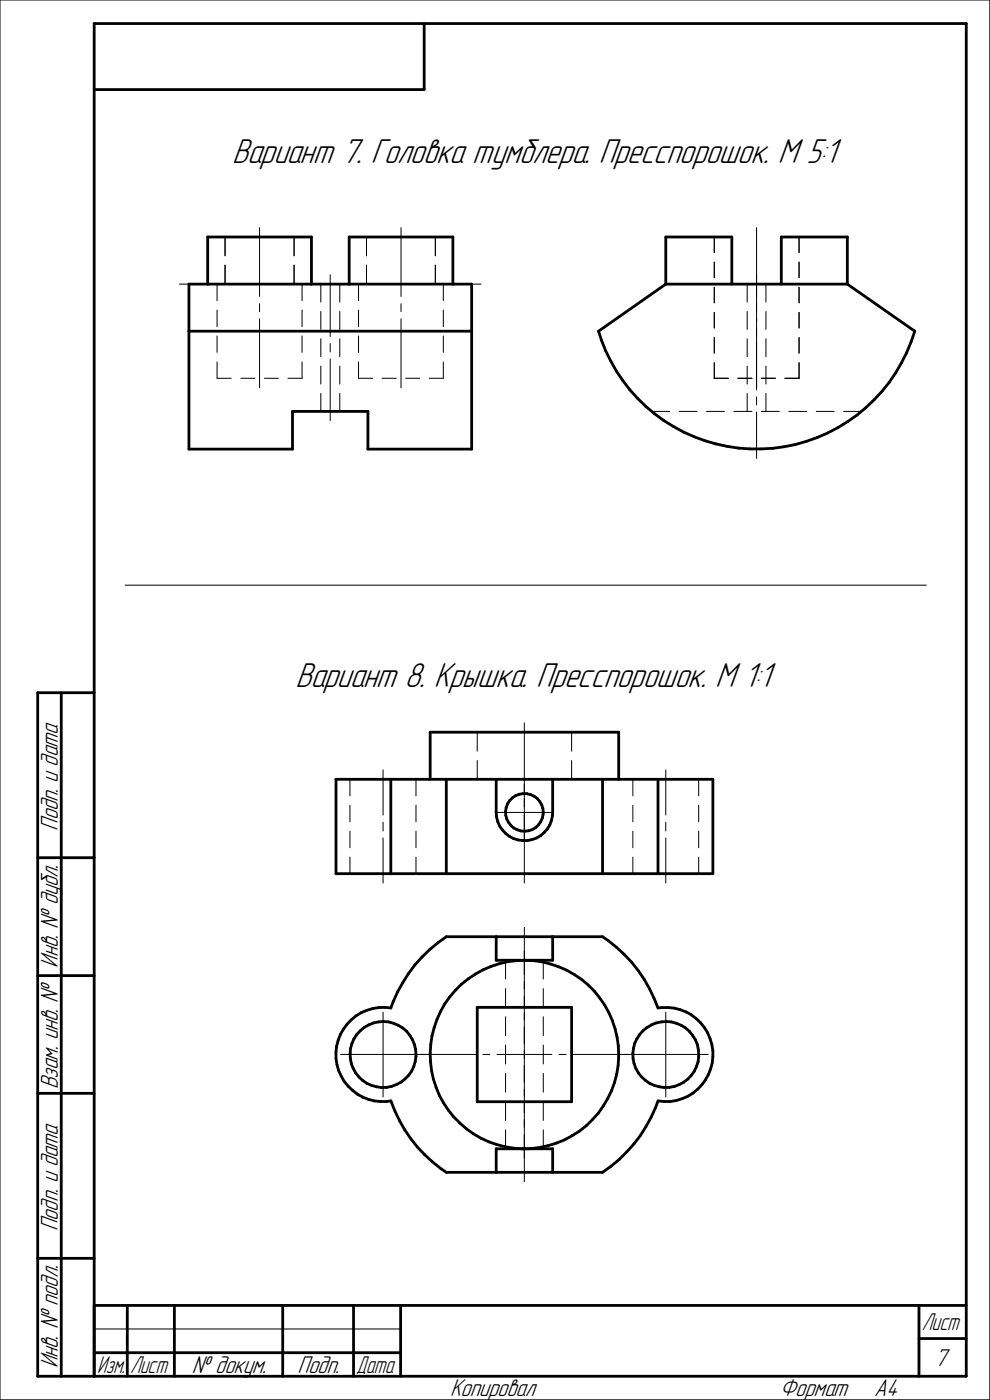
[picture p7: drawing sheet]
<svg xmlns="http://www.w3.org/2000/svg" width="210mm" height="297mm" viewBox="0 0 210 297" stroke-linecap="round" stroke-linejoin="round" font-family="sans-serif">
<g fill="none" stroke="#000" stroke-width=".59">
<path d="M20 5v287zM20 5h185zM20 19h70zM90 5v14zM205 5v287zM44.1 50.3h22zM44.1 50.3v10zM66.1 50.3v10zM74.1 50.3v10zM74.1 50.3h22zM96.1 50.3v10zM141.3 50.3h14z"/>
<path d="M141.3 50.3v10zM155.3 50.3v10zM165.8 50.3h14zM165.8 50.3v10zM179.8 50.3v10zM40.1 70.3v25zM40.1 70.3h60zM40.1 60.3v10zM40.1 60.3h4zM44.1 60.3h22zM66.1 60.3h8zM74.1 60.3h22z"/>
<path d="M96.1 60.3h4zM100.1 60.3v10zM100.1 70.3v25zM127 70.3l.6 1.9zM127 70.3l14.3-10zM127.6 72.2l.9 2.3zM128.5 74.5l1.1 2.2zM129.6 76.7l1.2 2.1zM130.8 78.8l1.4 2zM141.3 60.3h38.5zM179.8 60.3l14.3 10zM190 79.1l-1.3 2z"/>
<path d="M191.3 77l-1.3 2.1zM192.4 74.8l-1.1 2.2zM193.3 72.6l-.9 2.2zM194.1 70.3l-.8 2.3zM40.1 95.3h22zM62.1 87.3v8zM62.1 87.3h16zM78.1 95.3h22zM78.1 87.3v8zM132.2 80.8l1.4 1.9zM133.6 82.7l1.7 1.8zM135.3 84.5l1.7 1.7z"/>
<path d="M137 86.2l1.9 1.6zM138.9 87.8l1.9 1.4zM140.8 89.2l2.1 1.3zM142.9 90.5l2.2 1.2zM145.1 91.7l2.2 1zM147.3 92.7l2.3 .8zM149.6 93.5l2.3 .7zM151.9 94.2l2.4 .5zM154.3 94.7l2.4 .4zM156.7 95.1l2.4 .1zM159.1 95.2h2.4zM161.5 95.2l2.5-.1z"/>
<path d="M164 95.1l2.4-.3zM166.4 94.8l2.4-.5zM168.8 94.3l2.3-.7zM171.1 93.6l2.3-.8zM173.4 92.8l2.2-.9zM175.6 91.9l2.2-1.2zM177.8 90.7l2.1-1.2zM179.9 89.5l2-1.4zM181.9 88.1l1.8-1.6zM183.7 86.5l1.8-1.7zM187.2 83l-1.7 1.8zM188.7 81.1l-1.5 1.9z"/>
<path d="M8 147v145zM8 147h12zM13 147v145zM91.3 155.4h40zM91.3 155.4v10zM131.3 155.4v10zM71.3 165.4v20zM71.3 165.4h11.6zM82.9 165.4v20zM82.9 165.4h11.8zM94.7 165.4h10.6zM94.7 165.4v20z"/>
<path d="M105.3 165.4v7zM105.3 165.4h6zM105.3 172.4l.1 1zM105.4 173.4l.2 1zM105.6 174.4l.4 .9zM106 175.3l.6 .8zM106.6 176.1l.7 .7zM107.3 176.8l.8 .7zM107.3 172.2v.8zM107.3 173l.2 .8zM107.4 171.3l-.1 .9zM107.5 173.8l.4 .7z"/>
<path d="M107.7 170.6l-.3 .7zM107.9 174.5l.5 .7zM108.1 177.5l.9 .4zM108.1 169.9l-.4 .7zM108.4 175.2l.6 .5zM108.7 169.3l.7-.5zM108.7 169.3l-.6 .6zM109 177.9l.9 .3zM109 175.7l.8 .4zM109.4 168.8l.8-.3zM109.8 176.1l.7 .2zM109.9 178.2l1 .2z"/>
<path d="M110.2 168.5l.8-.1zM110.5 176.3l.9 .1zM110.9 178.4h1zM111 168.4h.8zM111.3 165.4h6zM111.4 176.4l.8-.1zM111.8 168.4l.8 .2zM111.9 178.4l1-.3zM112.2 176.3l.7-.3zM112.6 168.6l.7 .4zM112.9 178.1l1-.3zM112.9 176l.8-.4z"/>
<path d="M113.3 169l.7 .4zM113.7 175.6l.6-.6zM113.9 177.8l.8-.5zM114 169.4l.5 .7zM114.5 170.1l.4 .7zM114.7 177.3l.8-.7zM114.7 174.4l-.4 .6zM114.9 170.8l.3 .7zM115.1 173.6l-.4 .8zM115.2 171.5l.1 .9zM115.2 172.8l-.1 .8zM115.3 172.4l-.1 .4z"/>
<path d="M116.2 175.9l-.7 .7zM116.7 175l-.5 .9zM117 174.1l-.3 .9zM117.2 173.1l-.2 1zM117.3 165.4h10.5zM117.3 172.4l-.1 .7zM117.3 165.4v7zM127.8 165.4v20zM127.8 165.4h11.8zM139.6 165.4h11.7zM139.6 165.4v20zM151.3 165.4v20z"/>
<path d="M8 182h12zM71.3 185.4h11.6zM82.9 185.4h11.8zM94.7 185.4h33.1zM94.7 198.8h10.6zM105.3 198.8h12zM105.3 198.8v5zM117.3 198.8h10.5zM117.3 198.8v5zM127.8 185.4h11.8zM127.8 198.8l1.3 .8zM129.1 199.6l1.7 1.4z"/>
<path d="M139.6 185.4h11.7zM8 207h12zM72.2 219.5l-.4 1.2zM72.9 218.4l-.7 1.1zM73.6 217.3l-.7 1.1zM74.5 216.4l1-.8zM74.5 216.4l-.9 .9zM75.5 215.6l1.1-.7zM75.7 219.5l-.6 .9zM76.5 218.7l.8-.7zM76.5 218.7l-.8 .8zM76.6 214.9l1.2-.5z"/>
<path d="M77.3 218l.9-.5zM77.8 214.4l1.3-.4zM78.2 217.5l1-.5zM79.1 214l1.2-.2zM79.2 217l1.1-.2zM80.3 216.8l1.1-.1zM80.3 213.8l1.4-.1zM81.4 216.7l1.1 .1zM81.7 213.7l1.2 .2zM82.5 216.8l1 .3zM83.4 212.5l-.5 1.4zM83.5 217.1l1 .5z"/>
<path d="M84.4 210.4l-1 2.1zM84.5 217.6l.9 .5zM85.4 218.1l.9 .7zM85.5 208.5l-1.1 1.9zM86.3 218.8l.7 .9zM86.7 206.6l-1.2 1.9zM87 219.7l.5 .9zM88 204.8l-1.3 1.8zM89.5 203.1l1.6-1.6zM89.5 203.1l-1.5 1.7zM91.1 201.5l1.8-1.4zM91.7 219.8l-.3 1.9z"/>
<path d="M92.1 218.1l-.4 1.7zM92.7 216.3l-.6 1.8zM92.9 200.1l1.8-1.3zM93.5 214.6l-.8 1.7zM94.4 213l-.9 1.6zM95.4 211.5l-1 1.5zM96.6 210.1l-1.2 1.4zM97.9 208.8l1.5-1.1zM97.9 208.8l-1.3 1.3zM99.4 207.7l1.5-1zM100.9 206.7l1.6-.9zM101.3 213.7v20.1z"/>
<path d="M101.3 213.7h20zM102.5 205.8l1.7-.7zM104.2 205.1l1.8-.6zM105.3 203.8h6zM106 204.5l1.7-.5zM107.7 204l1.9-.2zM109.6 203.8h1.8zM111.3 203.8h6zM111.4 203.8h1.8zM113.2 203.8l1.9 .3zM115.1 204.1l1.7 .5zM116.8 204.6l1.8 .5z"/>
<path d="M118.6 205.1l1.7 .8zM120.3 205.9l1.6 .9zM121.3 213.7v20.1zM121.9 206.8l1.5 1zM123.4 207.8l1.4 1.2zM124.8 209l1.3 1.3zM126.1 210.3l1.2 1.5zM127.3 211.8l1 1.5zM128.3 213.3l.9 1.6zM129.2 214.9l.7 1.6zM129.9 216.5l.6 1.8zM130.5 218.3l.4 1.8z"/>
<path d="M130.8 201l1.7 1.5zM132.5 202.5l1.5 1.7zM134 204.2l1.4 1.8zM135.4 206l1.3 1.8zM135.7 219.5l-.6 .9zM136.4 218.7l.9-.7zM136.4 218.7l-.7 .8zM136.7 207.8l1.1 2zM137.3 218l.9-.5zM137.8 209.8l1 2zM138.2 217.5l1-.5zM138.8 211.8l.8 2.1z"/>
<path d="M139.2 217l1.1-.2zM139.6 213.9l.9-.1zM140.3 216.8l1.1-.1zM140.5 213.8h1.3zM141.4 216.7l1.1 .1zM141.8 213.8l1.3 .1zM142.5 216.8l1 .3zM143.1 213.9l1.3 .3zM143.5 217.1l1 .5zM144.4 214.2l1.2 .5zM144.5 217.6l1 .5zM145.5 218.1l.8 .7z"/>
<path d="M145.6 214.7l1.1 .6zM146.3 218.8l.6 .9zM146.7 215.3l1 .9zM146.9 219.7l.6 .9zM147.7 216.2l1 .8zM148.7 217l.8 1.1zM149.5 218.1l.7 1.1zM150.2 219.2l.5 1.2zM8 232h12zM71.3 223.3v1.3zM71.3 224.6l.2 1.3zM71.4 222l-.1 1.3z"/>
<path d="M71.5 225.9l.3 1.2zM71.8 220.7l-.4 1.3zM71.8 227.1l.6 1.2zM72.4 228.3l.6 1.1zM73 229.4l.9 1.1zM73.9 230.5l.9 .9zM74.3 223.5v1.1zM74.3 224.6l.2 1.1zM74.4 222.5l-.1 1zM74.5 225.7l.4 1zM74.7 221.4l-.3 1.1zM74.8 231.4l1 .8z"/>
<path d="M74.9 226.7l.6 1zM75.1 220.4l-.4 1zM75.5 227.7l.7 .8zM75.8 232.2l1.2 .6zM76.2 228.5l.7 .7zM76.9 229.2l1 .7zM77 232.8l1.1 .5zM77.9 229.9l.9 .4zM78.1 233.3l1.3 .3zM78.8 230.3l1.1 .3zM79.4 233.6l1.3 .1zM79.9 230.6l1 .2z"/>
<path d="M80.7 233.7h1.3zM80.9 230.8l1.1-.1zM82 233.7l.9-.1zM82 230.7l1.1-.2zM82.9 233.6l.9 2.1zM83.1 230.5l1-.4zM83.8 235.7l1 2zM84.1 230.1l1-.5zM84.8 237.7l1.1 2zM85.1 229.6l.8-.7zM85.9 239.7l1.2 1.9zM85.9 228.9l.8-.7z"/>
<path d="M87.3 227.3l-.6 .9zM87.5 220.6l.4 1zM87.8 226.3l-.5 1zM87.9 221.6l.3 1.1zM88.1 225.3l-.3 1zM88.2 222.7l.1 1zM88.3 224.2l-.2 1.1zM88.3 223.7v.5zM91.3 223.5l.1 1.8zM91.4 225.3l.2 1.9zM91.4 221.7l-.1 1.8zM91.6 227.2l.3 1.7z"/>
<path d="M91.9 228.9l.6 1.8zM92.5 230.7l.7 1.7zM93.2 232.4l.9 1.6zM94.1 234l1 1.5zM95.1 235.5l1.2 1.5zM96.3 237l1.3 1.3zM97.6 238.3l1.4 1.2zM99 239.5l1.5 1.1zM101.3 233.8h20zM123 240l1.4-1.2zM124.4 238.8l1.3-1.3zM127 236.2l-1.3 1.3z"/>
<path d="M128 234.7l-1 1.5zM128.9 233.1l-.9 1.6zM129.8 231.4l-.9 1.7zM130.4 229.7l-.6 1.7zM130.9 227.9l-.5 1.8zM130.9 220.1l.3 1.8zM131.1 226.1l-.2 1.8zM131.2 221.9l.1 1.8zM131.3 224.3l-.2 1.8zM131.3 223.7v.6zM134.3 223.5v1.1zM134.3 224.6l.2 1.1z"/>
<path d="M134.4 222.5l-.1 1zM134.5 225.7l.4 1zM134.7 221.4l-.3 1.1zM134.9 226.7l.6 1zM135.1 220.4l-.4 1zM135.5 227.7l.6 .8zM136.1 228.5l.8 .7zM136.9 229.2l.9 .7zM137.1 239l-1.2 1.9zM137.8 229.9l1 .4zM138.2 237l-1.1 2zM138.8 230.3l1.1 .3z"/>
<path d="M139.1 235l-.9 2zM139.6 233.6l1.3 .1zM139.6 233.6l-.5 1.4zM139.9 230.6l1.1 .2zM140.9 233.7h1.3zM141 230.8l1-.1zM142 230.7l1.1-.2zM142.2 233.7l1.3-.2zM143.1 230.5l1-.4zM143.5 233.5l1.2-.4zM144.1 230.1l1-.5zM144.7 233.1l1.2-.5z"/>
<path d="M145.1 229.6l.9-.7zM145.9 232.6l1.1-.7zM146.7 228.2l-.7 .7zM147 231.9l1-.8zM147.3 227.3l-.6 .9zM147.5 220.6l.5 1zM147.8 226.3l-.5 1zM148 221.6l.2 1.1zM148.1 225.3l-.3 1zM148.2 222.7l.1 1zM148.3 224.2l-.2 1.1zM148.3 223.7v.5z"/>
<path d="M148.9 230.2l-.9 .9zM149.7 229.1l-.8 1.1zM150.3 228l-.6 1.1zM150.7 220.4l.3 1.2zM150.8 226.8l-.5 1.2zM151 221.6l.3 1.3zM151.1 225.5l-.3 1.3zM151.3 224.2l-.2 1.3zM151.3 222.9v1.3zM87.1 241.6l1.4 1.7zM88.5 243.3l1.6 1.7zM90.1 245l1.6 1.5z"/>
<path d="M91.7 246.5l1.8 1.4zM93.5 247.9l1.2 .9zM94.7 248.8h10.6zM100.5 240.6l1.6 .9zM102.1 241.5l1.6 .8zM103.7 242.3l1.8 .6zM105.3 243.8h6zM105.3 248.8h12zM105.3 243.8v5zM105.5 242.9l1.7 .4zM107.2 243.3l1.9 .3zM109.1 243.6l1.8 .2z"/>
<path d="M110.9 243.8l1.8-.1zM111.3 243.8h6zM112.7 243.7l1.9-.2zM114.6 243.5l1.7-.4zM116.3 243.1l1.8-.6zM117.3 248.8h10.5zM117.3 243.8v5zM118.1 242.5l1.7-.6zM119.8 241.9l1.6-.9zM121.4 241l1.6-1zM127.8 248.8l1.9-1.4zM129.7 247.4l1.7-1.4z"/>
<path d="M131.4 246l1.6-1.6zM134.5 242.7l-1.5 1.7zM135.9 240.9l-1.4 1.8zM8 267h12zM20 277h185zM20 277v15zM27 277v15zM37 277v15zM60 277v15zM75 277v15zM85 277v15zM195 277v15z"/>
<path d="M8 292h12zM20 292h185zM20 287h7zM27 287h10zM37 287h23zM60 287h15zM75 287h10zM195 284h10z"/>
</g>
<g fill="none" stroke="#000" stroke-width=".21">
<path d="M0 0v297zM0 0h210zM210 0v297zM44.1 50.3h3.7zM47.8 56.3v4zM47.8 50.3v4zM47.8 50.3h2.6zM52.4 50.3h2.7zM55.1 50.3h2.6zM55.1 48.3v14.6zM59.7 50.3h2.7zM62.4 50.3h3.7z"/>
<path d="M62.4 56.3v4zM62.4 50.3v4zM70.1 58.3v13.1zM74.1 50.3h3.7zM77.8 56.3v4zM77.8 50.3v4zM77.8 50.3h2.6zM82.4 50.3h2.7zM85.1 50.3h2.6zM85.1 48.3v14.6zM89.7 50.3h2.7zM92.4 50.3h3.7z"/>
<path d="M92.4 56.3v4zM92.4 50.3v4zM151.6 55.6v3.3zM151.6 50.3v3.3zM151.6 50.3h3.7zM155.3 56.3v4zM155.3 50.3v4zM160.5 48.3v14.6zM160.5 58.3v9.9zM165.8 50.3h3.3zM165.8 50.3h3.7zM165.8 56.3v4z"/>
<path d="M165.8 50.3v4zM169.5 55.6v3.3zM169.5 50.3v3.3zM171.1 50.3h3.4zM176.4 50.3h3.4zM38.1 60.3h12.5zM40.1 70.3h3.6zM44.1 60.3h4zM44.1 60.3h3.7zM45.7 70.3h3.7zM46.1 60.3h1.7zM46.1 76.8v3.5z"/>
<path d="M46.1 71.3v3.5zM46.1 65.8v3.5zM46.1 60.3v3.5zM50.1 60.3h4zM51.4 70.3h3.6zM52.1 60.3h1.6zM55.1 67.6v14.7zM55.1 64.4v1.7zM55.2 60.3h12.6zM56.1 60.3h4zM57 70.3h3.6zM62.1 60.3h4z"/>
<path d="M62.4 60.3h3.7zM62.4 60.3h1.7zM62.6 70.3h3.7zM64.1 76.8v3.5zM64.1 71.3v3.5zM64.1 65.8v3.5zM64.1 60.3v3.5zM68.1 77.7v3.8zM68.1 71.9v3.8zM68.1 66.1v3.8zM68.1 60.3v3.8zM68.2 70.3h3.7z"/>
<path d="M69.3 60.3h1.6zM70.1 76.2v13.1zM70.1 72.9v1.8zM72.1 77.7v3.8zM72.1 71.9v3.8zM72.1 66.1v3.8zM72.1 60.3v3.8zM72.4 60.3h12.5zM73.9 70.3h3.6zM74.1 60.3h4zM74.1 60.3h3.7zM76.1 60.3h1.7z"/>
<path d="M76.1 76.8v3.5zM76.1 71.3v3.5zM76.1 65.8v3.5zM76.1 60.3v3.5zM79.5 70.3h3.7zM80.1 60.3h4zM85.1 67.6v14.7zM85.1 64.4v1.7zM85.2 70.3h3.6zM86.1 60.3h4zM86.4 60.3h1.7zM89.5 60.3h12.6z"/>
<path d="M90.8 70.3h3.6zM92.1 60.3h4zM92.4 60.3h3.7zM92.4 60.3h1.7zM94.1 76.8v3.5zM94.1 71.3v3.5zM94.1 65.8v3.5zM94.1 60.3v3.5zM96.4 70.3h3.7zM141.3 60.3h3.3zM146.6 60.3h3.3zM151.6 77v3.3z"/>
<path d="M151.6 71.6v3.3zM151.6 66.3v3.3zM151.6 61v3.3zM151.9 60.3h3.4zM155.3 60.3h4.3zM158.5 77.7v3.8zM158.5 71.9v3.8zM158.5 66.1v3.8zM158.5 60.3v3.8zM160.5 67.6v14.7zM160.5 64.4v1.7zM160.5 69.6v1.7z"/>
<path d="M160.5 72.9v9.8zM161.5 60.3h4.3zM162.5 77.7v3.8zM162.5 71.9v3.8zM162.5 66.1v3.8zM162.5 60.3v3.8zM165.8 60.3h3.3zM169.5 77v3.3zM169.5 71.6v3.3zM169.5 66.3v3.3zM169.5 61v3.3zM171.1 60.3h3.4z"/>
<path d="M176.4 60.3h3.4zM46.1 80.3h3zM51.1 80.3h3zM56.1 80.3h3zM61.1 80.3h3zM68.1 83.5v3.8zM72.1 83.5v3.8zM76.1 80.3h3zM81.1 80.3h3zM86.1 80.3h3zM91.1 80.3h3zM138.3 87.3h3.8z"/>
<path d="M144.1 87.3h3.8zM149.9 87.3h3.8zM151.6 80.3h3zM155.7 87.3h3.9zM156.5 80.3h3.1zM158.5 83.5v3.8zM160.5 84.2v1.7zM160.5 87.4v9.9zM161.5 80.3h3zM161.5 87.3h3.9zM162.5 83.5v3.8zM166.5 80.3h3z"/>
<path d="M167.3 87.3h3.9zM173.2 87.3h3.8zM179 87.3h3.8zM26.5 124.2h170.1zM101.3 155.4v4zM111.3 153.4v14.6zM121.3 155.4v4zM74.3 176.4v3.5zM74.3 170.9v3.5zM74.3 165.4v3.5zM81.3 177.8v9.6zM81.3 174.5v1.8z"/>
<path d="M81.3 163.4v9.5zM82.9 176.4v3.5zM82.9 170.9v3.5zM82.9 165.4v3.5zM88.3 176.4v3.5zM88.3 170.9v3.5zM88.3 165.4v3.5zM91.3 165.4h3.5zM94.7 176.4v3.5zM94.7 170.9v3.5zM94.7 165.4v3.5zM96.8 165.4h3.5z"/>
<path d="M101.3 165.4h3.5zM101.3 161.4v4zM102.3 165.4h3.5zM105.3 165.4v2.5zM105.3 169.9v2.5zM105.3 172.4v.7zM105.3 172.4h6zM105.3 173.1l.2 1zM105.5 174.1l.4 .9zM105.9 175l.2 .4zM106.8 165.4h3.5zM107.4 176.9l.4 .4z"/>
<path d="M107.8 165.4h3.5zM107.8 177.3l.9 .5zM108.7 177.8l.9 .3zM109.6 178.1l.7 .2zM111.3 165.4h3.5zM111.3 172.7v14.7zM111.3 169.5v1.7zM111.3 172.4h6zM111.3 172.4v6zM111.3 166.4v6zM112.3 178.3l.3-.1zM112.3 165.4h3.5z"/>
<path d="M112.6 178.2l1-.3zM113.6 177.9l.9-.4zM114.5 177.5l.6-.5zM116.5 175.3l-.1 .1zM116.8 165.4h3.5zM116.9 174.4l-.4 .9zM117.2 173.4l-.3 1zM117.3 169.9v2.5zM117.3 165.4v2.5zM117.3 172.4l-.1 1zM117.8 165.4h3.5zM121.3 161.4v4z"/>
<path d="M122.3 165.4h3.5zM127.8 165.4h3.5zM127.8 176.4v3.5zM127.8 170.9v3.5zM127.8 165.4v3.5zM134.3 176.4v3.5zM134.3 170.9v3.5zM134.3 165.4v3.5zM139.6 176.4v3.5zM139.6 170.9v3.5zM139.6 165.4v3.5zM141.3 177.8v9.6z"/>
<path d="M141.3 174.5v1.8zM141.3 163.4v9.5zM148.3 176.4v3.5zM148.3 170.9v3.5zM148.3 165.4v3.5zM74.3 181.9v3.5zM82.9 181.9v3.5zM88.3 181.9v3.5zM94.7 181.9v3.5zM105.3 198.8v5zM111.3 196.8v10zM127.8 181.9v3.5z"/>
<path d="M134.3 181.9v3.5zM139.6 181.9v3.5zM148.3 181.9v3.5zM81.3 214.8v8.9zM107.3 203.8v3.9zM107.3 209.8v3.9zM107.3 215.7v4.1zM111.3 208.3v1.6zM111.3 211.4v10zM111.3 201.8v11.6zM111.3 214.9v1.5zM111.3 217.9v5.8z"/>
<path d="M115.3 203.8v3.9zM115.3 209.8v3.9zM115.3 215.7v4.1zM141.3 214.8v8.9zM72.3 223.7h9zM81.3 223.7h9zM81.3 223.7v9zM89.3 223.7h11.6zM102.4 223.7h1.5zM105.5 223.7h5.8zM107.3 221.7v4.1zM107.3 227.8v3.9z"/>
<path d="M107.3 233.8v3.9zM107.3 239.7v4.1zM111.3 222.9v1.7zM111.3 226.1v10zM111.3 237.6v1.6zM111.3 223.7h5.8zM111.3 234.1v11.6zM111.3 231.1v1.5zM111.3 223.7v5.9zM115.3 221.7v4.1zM115.3 227.8v3.9zM115.3 233.8v3.9z"/>
<path d="M115.3 239.7v4.1zM118.6 223.7h1.5zM121.6 223.7h11.7zM132.3 223.7h9zM141.3 223.7h9zM141.3 223.7v9zM105.3 243.8v5zM111.3 240.7v10zM0 297h210zM20 282h65z"/>
</g>
<g fill="#fff" stroke="#fff" stroke-width=".21">
<path d="M49.3 29h129.6zM49.3 29h129.6zM49.3 29h129.6zM49.3 29.1h129.6zM49.3 29.1h129.6zM49.3 29.2h129.6zM49.3 29.2h129.6zM49.3 29.3h129.6zM49.3 29.3h129.6zM49.3 29.3h129.6zM49.3 29.4h129.6zM49.3 29.4h129.6zM49.3 29.5h129.6zM49.3 29.5h129.6zM49.3 29.5h129.6zM49.3 29.6h129.6zM49.3 29.6h129.6zM49.3 29.7h129.6zM49.3 29.7h129.6zM49.3 29.8h129.6zM49.3 29.8h129.6zM49.3 29.8h129.6zM49.3 29.9h129.6zM49.3 29.9h129.6zM49.3 30h129.6zM49.3 30h129.6zM49.3 30.1h129.6zM49.3 30.1h129.6zM49.3 30.1h129.6zM49.3 30.2h129.6zM49.3 30.2h129.6zM49.3 30.3h129.6zM49.3 30.3h129.6zM49.3 30.4h129.6zM49.3 30.4h129.6zM49.3 30.4h129.6zM49.3 30.5h129.6zM49.3 30.5h129.6zM49.3 30.6h129.6zM49.3 30.6h129.6zM49.3 30.6h129.6zM49.3 30.7h129.6zM49.3 30.7h129.6zM49.3 30.8h129.6zM49.3 30.8h129.6zM49.3 30.9h129.6zM49.3 30.9h129.6zM49.3 30.9h129.6zM49.3 31h129.6zM49.3 31h129.6zM49.3 31.1h129.6zM49.3 31.1h129.6zM49.3 31.2h129.6zM49.3 31.2h129.6zM49.3 31.2h129.6zM49.3 31.3h129.6zM49.3 31.3h129.6zM49.3 31.4h129.6zM49.3 31.4h129.6zM49.3 31.5h129.6zM49.3 31.5h129.6zM49.3 31.5h129.6zM49.3 31.6h129.6zM49.3 31.6h129.6zM49.3 31.7h129.6zM49.3 31.7h129.6zM49.3 31.7h129.6zM49.3 31.8h129.6zM49.3 31.8h129.6zM49.3 31.9h129.6zM49.3 31.9h129.6zM49.3 32h129.6zM49.3 32h129.6zM49.3 32h129.6zM49.3 32.1h129.6zM49.3 32.1h129.6zM49.3 32.2h129.6zM49.3 32.2h129.6zM49.3 32.3h129.6zM49.3 32.3h129.6zM49.3 32.3h129.6zM49.3 32.4h129.6zM49.3 32.4h129.6zM49.3 32.5h129.6zM49.3 32.5h129.6zM49.3 32.6h129.6zM49.3 32.6h129.6zM49.3 32.6h129.6zM49.3 32.7h129.6zM49.3 32.7h129.6zM49.3 32.8h129.6zM49.3 32.8h129.6zM49.3 32.9h129.6zM49.3 32.9h129.6zM49.3 32.9h129.6zM49.3 33h129.6zM49.3 33h129.6zM49.3 33.1h129.6zM49.3 33.1h129.6zM49.3 33.1h129.6zM49.3 33.2h129.6zM49.3 33.2h129.6zM49.3 33.3h129.6zM49.3 33.3h129.6zM49.3 33.4h129.6zM49.3 33.4h129.6zM49.3 33.4h129.6zM49.3 33.5h129.6zM49.3 33.5h129.6zM49.3 33.6h129.6zM49.3 33.6h129.6zM49.3 33.7h129.6zM49.3 33.7h129.6zM49.3 33.7h129.6zM49.3 33.8h129.6zM49.3 33.8h129.6zM49.3 33.9h129.6zM49.3 33.9h129.6zM49.3 34h129.6zM49.3 34h129.6zM49.3 34h129.6zM49.3 34.1h129.6zM49.3 34.1h129.6zM49.3 34.2h129.6zM49.3 34.2h129.6zM49.3 34.2h129.6zM49.3 34.3h129.6zM49.3 34.3h129.6zM49.3 34.4h129.6zM49.3 34.4h129.6zM49.3 34.5h129.6zM49.3 34.5h129.6zM49.3 34.5h129.6zM49.3 34.6h129.6zM49.3 34.6h129.6zM49.3 34.7h129.6zM49.3 34.7h129.6zM49.3 34.8h129.6zM49.3 34.8h129.6zM49.3 34.8h129.6zM49.3 34.9h129.6zM49.3 34.9h129.6zM49.3 35h129.6zM49.3 35h129.6zM49.3 35.1h129.6zM49.3 35.1h129.6zM49.3 35.1h129.6zM49.3 35.2h129.6zM49.3 35.2h129.6zM49.3 35.3h129.6zM49.3 35.3h129.6zM49.3 35.3h129.6zM49.3 35.4h129.6zM49.3 35.4h129.6zM49.3 35.5h129.6zM49.3 35.5h129.6zM49.3 35.6h129.6zM49.3 35.6h129.6zM49.3 35.6h129.6zM49.3 35.7h129.6zM49.3 35.7h129.6zM49.3 35.8h129.6zM49.3 35.8h129.6zM49.3 35.9h129.6zM49.3 35.9h129.6zM49.3 35.9h129.6zM49.3 36h129.6zM49.3 36h129.6zM49.3 36.1h129.6z"/>
<path d="M62.7 140.2h102.2zM62.7 140.2h102.2zM62.7 140.3h102.2zM62.7 140.3h102.2zM62.7 140.3h102.2zM62.7 140.4h102.2zM62.7 140.4h102.2zM62.7 140.5h102.2zM62.7 140.5h102.2zM62.7 140.5h102.2zM62.7 140.6h102.2zM62.7 140.6h102.2zM62.7 140.7h102.2zM62.7 140.7h102.2zM62.7 140.8h102.2zM62.7 140.8h102.2zM62.7 140.8h102.2zM62.7 140.9h102.2zM62.7 140.9h102.2zM62.7 141h102.2zM62.7 141h102.2zM62.7 141.1h102.2zM62.7 141.1h102.2zM62.7 141.1h102.2zM62.7 141.2h102.2zM62.7 141.2h102.2zM62.7 141.3h102.2zM62.7 141.3h102.2zM62.7 141.4h102.2zM62.7 141.4h102.2zM62.7 141.4h102.2zM62.7 141.5h102.2zM62.7 141.5h102.2zM62.7 141.6h102.2zM62.7 141.6h102.2zM62.7 141.6h102.2zM62.7 141.7h102.2zM62.7 141.7h102.2zM62.7 141.8h102.2zM62.7 141.8h102.2zM62.7 141.9h102.2zM62.7 141.9h102.2zM62.7 141.9h102.2zM62.7 142h102.2zM62.7 142h102.2zM62.7 142.1h102.2zM62.7 142.1h102.2zM62.7 142.2h102.2zM62.7 142.2h102.2zM62.7 142.2h102.2zM62.7 142.3h102.2zM62.7 142.3h102.2zM62.7 142.4h102.2zM62.7 142.4h102.2zM62.7 142.5h102.2zM62.7 142.5h102.2zM62.7 142.5h102.2zM62.7 142.6h102.2zM62.7 142.6h102.2zM62.7 142.7h102.2zM62.7 142.7h102.2zM62.7 142.7h102.2zM62.7 142.8h102.2zM62.7 142.8h102.2zM62.7 142.9h102.2zM62.7 142.9h102.2zM62.7 143h102.2zM62.7 143h102.2zM62.7 143h102.2zM62.7 143.1h102.2zM62.7 143.1h102.2zM62.7 143.2h102.2zM62.7 143.2h102.2zM62.7 143.3h102.2zM62.7 143.3h102.2zM62.7 143.3h102.2zM62.7 143.4h102.2zM62.7 143.4h102.2zM62.7 143.5h102.2zM62.7 143.5h102.2zM62.7 143.6h102.2zM62.7 143.6h102.2zM62.7 143.6h102.2zM62.7 143.7h102.2zM62.7 143.7h102.2zM62.7 143.8h102.2zM62.7 143.8h102.2zM62.7 143.8h102.2zM62.7 143.9h102.2zM62.7 143.9h102.2zM62.7 144h102.2zM62.7 144h102.2zM62.7 144.1h102.2zM62.7 144.1h102.2zM62.7 144.1h102.2zM62.7 144.2h102.2zM62.7 144.2h102.2zM62.7 144.3h102.2zM62.7 144.3h102.2zM62.7 144.4h102.2zM62.7 144.4h102.2zM62.7 144.4h102.2zM62.7 144.5h102.2zM62.7 144.5h102.2zM62.7 144.6h102.2zM62.7 144.6h102.2zM62.7 144.7h102.2zM62.7 144.7h102.2zM62.7 144.7h102.2zM62.7 144.8h102.2zM62.7 144.8h102.2zM62.7 144.9h102.2zM62.7 144.9h102.2zM62.7 144.9h102.2zM62.7 145h102.2zM62.7 145h102.2zM62.7 145.1h102.2zM62.7 145.1h102.2zM62.7 145.2h102.2zM62.7 145.2h102.2zM62.7 145.2h102.2zM62.7 145.3h102.2zM62.7 145.3h102.2zM62.7 145.4h102.2zM62.7 145.4h102.2zM62.7 145.5h102.2zM62.7 145.5h102.2zM62.7 145.5h102.2zM62.7 145.6h102.2zM62.7 145.6h102.2zM62.7 145.7h102.2zM62.7 145.7h102.2zM62.7 145.8h102.2zM62.7 145.8h102.2zM62.7 145.8h102.2zM62.7 145.9h102.2zM62.7 145.9h102.2zM62.7 146h102.2zM62.7 146h102.2zM62.7 146h102.2zM62.7 146.1h102.2zM62.7 146.1h102.2zM62.7 146.2h102.2zM62.7 146.2h102.2zM62.7 146.3h102.2zM62.7 146.3h102.2zM62.7 146.3h102.2zM62.7 146.4h102.2zM62.7 146.4h102.2zM62.7 146.5h102.2zM62.7 146.5h102.2zM62.7 146.6h102.2zM62.7 146.6h102.2zM62.7 146.6h102.2zM62.7 146.7h102.2zM62.7 146.7h102.2zM62.7 146.8h102.2zM62.7 146.8h102.2zM62.7 146.9h102.2zM62.7 146.9h102.2zM62.7 146.9h102.2zM62.7 147h102.2zM62.7 147h102.2zM62.7 147.1h102.2zM62.7 147.1h102.2zM62.7 147.2h102.2zM62.7 147.2h102.2zM62.7 147.2h102.2z"/>
</g>
<g font-size="7.8">
<text x="49.3" y="34.6">Вариант 7. Головка тумблера. Пресспорошок. М 5:1</text>
<text x="62.7" y="145.8">Вариант 8. Крышка. Пресспорошок. М 1:1</text>
</g>
<g font-size="5.5">
<text x="12.3" y="176.2" transform="rotate(-90 12.3 176.2)">Подп. и дата</text>
<text x="12.3" y="205.3" transform="rotate(-90 12.3 205.3)">Инв. № дубл.</text>
<text x="12.3" y="231.1" transform="rotate(-90 12.3 231.1)">Взам. инв. №</text>
<text x="12.3" y="261.2" transform="rotate(-90 12.3 261.2)">Подп. и дата</text>
<text x="12.3" y="290.3" transform="rotate(-90 12.3 290.3)">Инв. № подл.</text>
<text x="40.7" y="291.3">№ докум.</text>
<text x="63.1" y="291.3">Подп.</text>
<text x="198.3" y="289.8">7</text>
<text x="95.5" y="296.3">Копировал</text>
<text x="165.5" y="296.3">Формат</text>
<text x="185.5" y="296.3">A4</text>
</g>
<g font-size="5.4">
<text x="195.6" y="282.3">Лист</text>
<text x="20.6" y="291.3">Изм.</text>
<text x="27.6" y="291.3">Лист</text>
<text x="75.6" y="291.3">Дата</text>
</g>
</svg>
